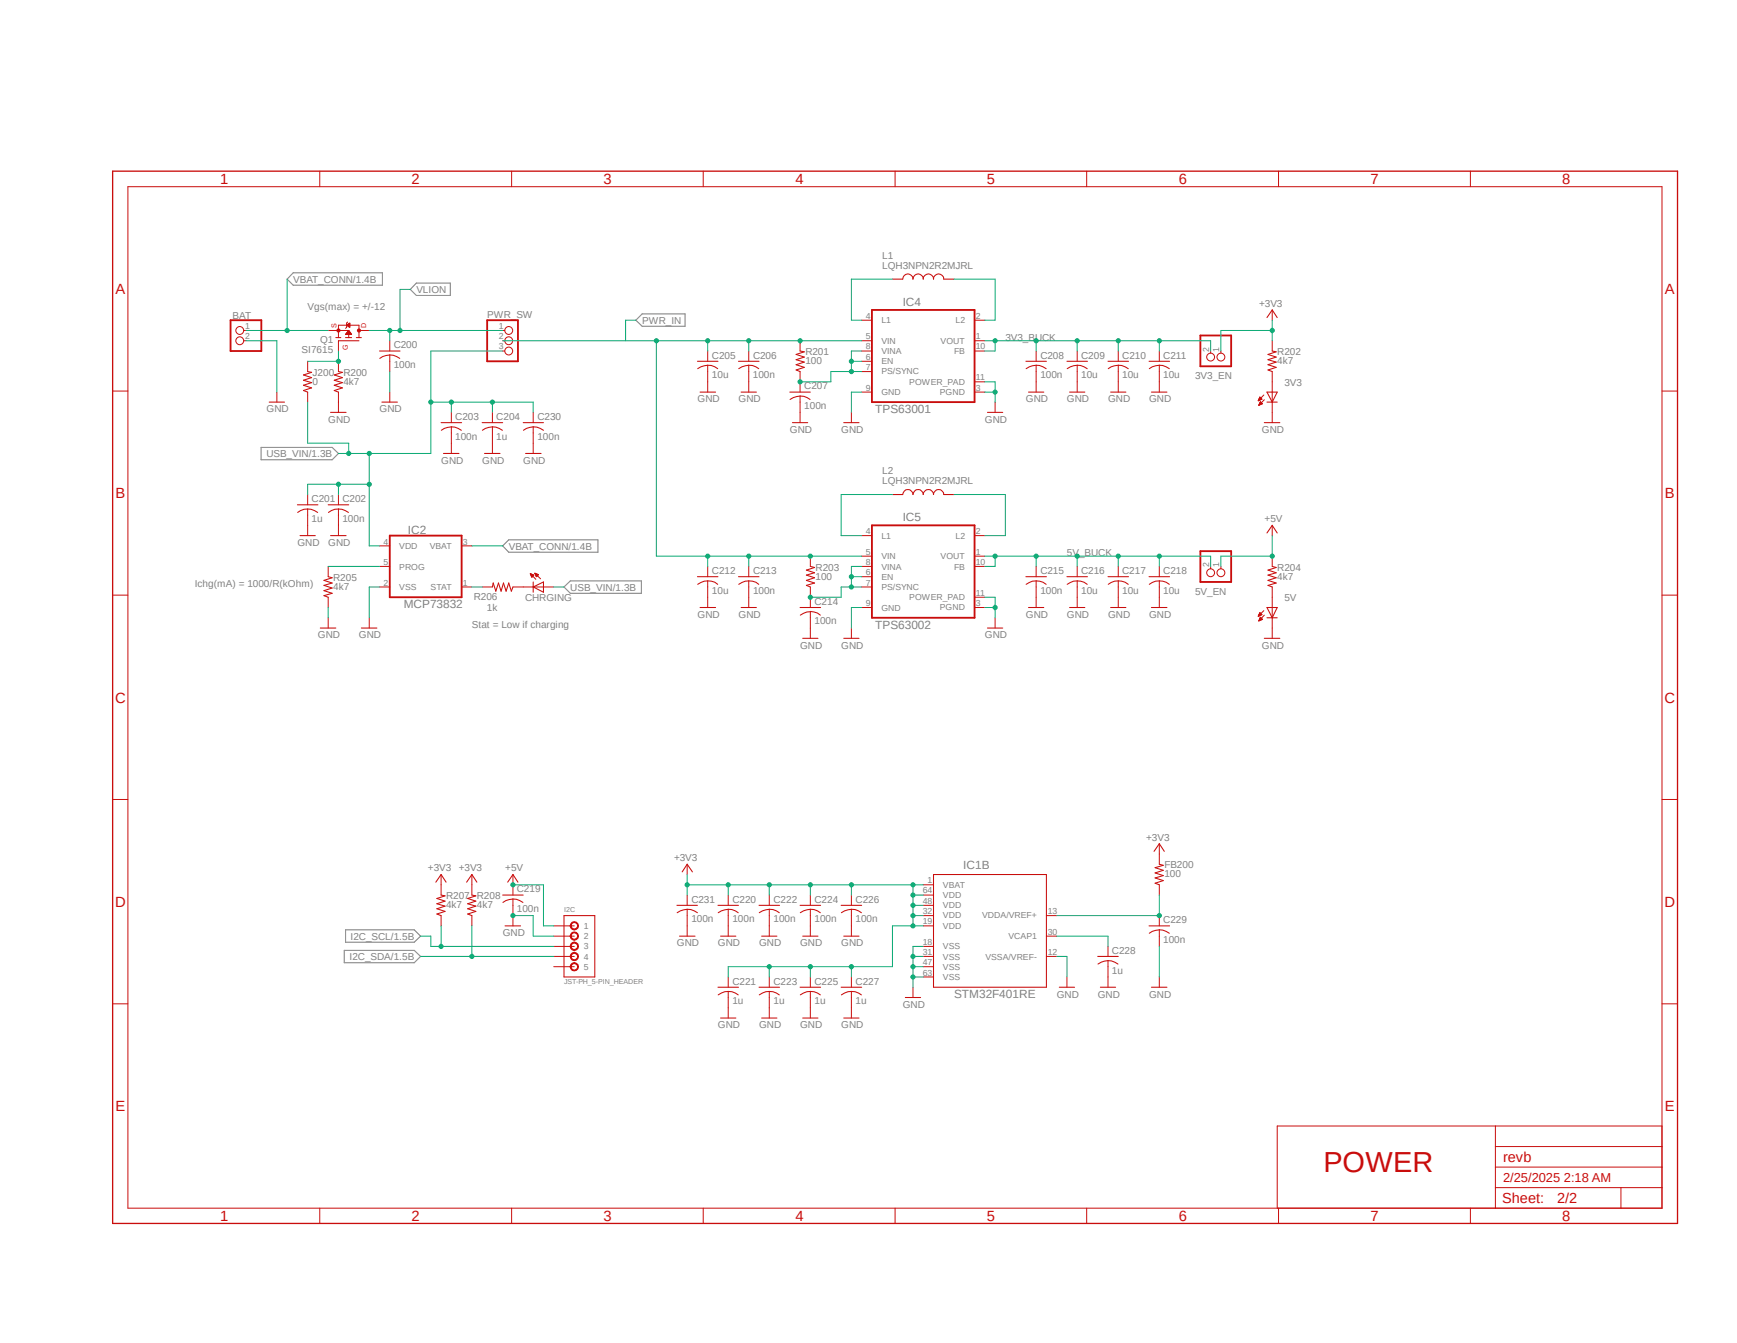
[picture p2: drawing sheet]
<svg xmlns="http://www.w3.org/2000/svg" width="279mm" height="216mm" viewBox="0 0 279 216" stroke-linecap="round" stroke-linejoin="round" font-family="sans-serif">
<path d="M17.8 27.3l252.3 169.8M270.1 27.3l-252.3 169.8" fill="none" stroke="#fff" stroke-width=".16"/>
<path d="M47.2 43.9h14.3v1.9h-14.3l-1-.9zM67 45.5h5.4v2h-5.4l-1-1zM102.3 51.5l1-1h6.9v2h-6.9zM42 71.9h11.4l1 1-1 1h-11.4zM80.9 87.8l.9-1h14.4v2h-14.4zM90.7 94.4l1-1h11.5v2h-11.5zM55.4 152.8h11.2l1 1-1 1h-11.2zM55.6 149.5h11l1 1-1 1h-11z" fill="none" stroke="#808080" stroke-width=".17"/>
<g fill="none" stroke="#c90d0c" stroke-width=".16">
<path d="M20.6 30h246.7v164.2h-246.7zM51.4 27.5v2.5M82.3 27.5v2.5M113.1 27.5v2.5M144 27.5v2.5M174.8 27.5v2.5M205.7 27.5v2.5M236.5 27.5v2.5M39.2 54.8h.4M39.2 53.1h.4M54.4 58.1v1.6M113.8 56.4v1.7"/>
<path d="M113.8 58.7v4.3M120.4 56.4v1.7M120.4 58.7v4.3M128.7 54.8v1.6M128.7 59.7v3.3M138.6 54.8h1.7M138.6 58.1h1.7M138.6 56.4h1.7M138.6 59.7h1.7M138.6 51.5h1.7M156.8 54.8h1.6M156.8 56.4h1.6"/>
<path d="M156.8 51.5h1.6M166.7 56.4v1.7M166.7 58.7v4.3M173.3 56.4v1.7M173.3 58.7v4.3M179.9 56.4v1.7M179.9 58.7v4.3M18.1 62.9h2.5M44.5 63v1.6M49.5 79.5v1.7M54.4 63v3.3M54.4 79.5v1.7"/>
<path d="M128.7 63.7v4.2M136.9 66.3v1.6M138.6 63h1.7M156.8 61.4h1.6M156.8 63h1.6M160.1 64.6v1.7M267.3 62.9h2.5M18.1 95.7h2.5M49.5 81.8v4.3M52.8 91.1v1.6M52.8 96v1.7M52.8 99.3v1.7"/>
<path d="M54.4 81.8v4.3M59.4 99.3v1.7M61 87.8h1.7M61 91.1h1.7M61 94.4h1.7M74.3 87.8h1.6M74.3 94.4h1.6M77.6 94.4h1.6M82.5 94.4h6.6M85.3 92.2l.9 .9M85.3 92.3h.1M85.3 92.2l.6 .3"/>
<path d="M85.3 92.2l.3 .6 .3-.3M85.3 92.4h.3M85.3 92.3h.2M85.4 92.5h.5M85.4 92.4h.4M85.4 92.6h.4M85.4 92.5h.4M85.5 92.7h.2M85.5 92.6h.2M85.5 92.8h.1M85.5 92.7h.1M86 92.2l1 .8"/>
<path d="M86 92.2l.6 .2-.3 .3zM86.1 92.2h.1M86.1 92.3h.3M86.1 92.4h.5M86.2 92.5h.3M86.2 92.6h.2M86.3 92.7h.1M113.8 91.1v1.6M113.8 93.4v4.3M120.4 91.1v1.6M120.4 93.4v4.3M130.3 89.4v1.7"/>
<path d="M130.3 94.4v3.3M130.3 98.3v4.3M138.6 91.1h1.7M138.6 94.4h1.7M138.6 92.7h1.7M138.6 89.4h1.7M138.6 86.1h1.7M138.6 97.7h1.7M156.8 91.1h1.6M156.8 89.4h1.6M156.8 86.1h1.6M156.8 96h1.6"/>
<path d="M156.8 97.7h1.6M160.1 99.3v1.7M166.7 91.1v1.6M166.7 93.4v4.3M173.3 91.1v1.6M173.3 93.4v4.3M179.9 91.1v1.6M179.9 93.4v4.3M267.3 95.7h2.5M136.9 101v1.6M18.1 128.5h2.5M110.5 138.9v1.7"/>
<path d="M186.5 135.6v3.3M267.3 128.5h2.5M71 140.6v3.3M71 147.2v1.6M75.9 140.6v3.3M75.9 147.2v1.6M82.5 140.6v3.3M82.5 144.5v4.3M89.1 152.1h3.3M89.1 153.8h3.3M89.1 155.4h3.3M89.1 148.8h3.3"/>
<path d="M89.1 150.5h3.3M117.1 143.9v1.6M117.1 146.2v4.3M117.1 157.1v1.6M117.1 159.4v4.3M123.7 143.9v1.6M123.7 146.2v4.3M123.7 157.1v1.6M123.7 159.4v4.3M130.3 143.9v1.6M130.3 146.2v4.3M130.3 157.1v1.6"/>
<path d="M130.3 159.4v4.3M136.9 143.9v1.6M136.9 146.2v4.3M136.9 157.1v1.6M136.9 159.4v4.3M146.9 158.7v1.7M148.5 152.1h1.7M148.5 153.8h1.7M148.5 155.4h1.7M148.5 157.1h1.7M148.5 142.2h1.7M148.5 148.8h1.7"/>
<path d="M148.5 147.2h1.7M148.5 145.5h1.7M148.5 143.9h1.7M168.3 153.8h1.7M168.3 147.2h1.7M168.3 150.5h1.7M171.6 157.1v1.6M178.2 152.1v1.7M178.2 154.4v4.3M186.5 142.2v1.7M186.5 147.2v1.6M186.5 149.5v2.6"/>
<path d="M186.5 157.1v1.6M18.1 161.4h2.5M267.3 161.4h2.5M51.4 194.2v2.5M82.3 194.2v2.5M113.1 194.2v2.5M144 194.2v2.5M174.8 194.2v2.5M205.7 194.2v2.5M236.5 194.2v2.5M240.5 190.9h26.8M240.5 181v13.2"/>
<path d="M240.5 187.6h26.8M240.5 184.3h26.8M260.7 190.9v3.3M267.3 181h-61.9v13.2"/>
<circle cx="38.6" cy="54.8" r=".63"/>
<circle cx="38.6" cy="53.1" r=".63"/>
</g>
<g fill="none" stroke="#c90d0c" stroke-width=".17">
<path d="M54.4 59.7l.7 .2-1.3 .4 1.3 .4-1.3 .4 1.3 .4-1.3 .4 1.3 .5-1.3 .4 .6 .2M112.2 58.1h3.3M112.2 59.3a2.63 2.63 0 0 1 3.2 0M118.8 58.1h3.3M118.8 59.3a2.63 2.63 0 0 1 3.2 0M128.7 56.4l.7 .2-1.3 .4 1.3 .4-1.3 .4 1.3 .4-1.3 .4 1.3 .5-1.3 .4 .6 .2M143.6 44.9h1.6a.83 .83 0 0 1 .8-.9 .83 .83 0 0 1 .9 .9 .83 .83 0 0 1 .8-.9 .83 .83 0 0 1 .8 .9 .83 .83 0 0 1 .8-.9 .83 .83 0 0 1 .9 .9 .83 .83 0 0 1 .8-.9 .83 .83 0 0 1 .8 .9h1.7M165 58.1h3.3M165.1 59.3a2.63 2.63 0 0 1 3.2 0M171.6 58.1h3.3M171.7 59.3a2.63 2.63 0 0 1 3.2 0M178.2 58.1h3.3"/>
<path d="M178.3 59.3a2.63 2.63 0 0 1 3.2 0M43.3 64.6h2.5M53.2 66.3h2.5M112.6 63h2.5M119.2 63h2.5M127 63h3.3M127.1 64.2a2.63 2.63 0 0 1 3.2 0M127.5 67.9h2.4M135.7 67.9h2.5M143.6 79.5h1.6a.83 .83 0 0 1 .8-.8 .83 .83 0 0 1 .9 .8 .83 .83 0 0 1 .8-.8 .83 .83 0 0 1 .8 .8 .83 .83 0 0 1 .8-.8 .83 .83 0 0 1 .9 .8 .83 .83 0 0 1 .8-.8 .83 .83 0 0 1 .8 .8h1.7M158.8 66.3h2.5M165.4 63h2.5"/>
<path d="M172 63h2.5M178.6 63h2.5M47.8 81.2h3.3M47.9 82.4a2.63 2.63 0 0 1 3.2 0M48.3 86.1h2.4M52.8 81.2h3.3M52.8 92.7l.6 .2-1.3 .4 1.3 .4-1.3 .4 1.3 .4-1.3 .5 1.3 .4-1.3 .4 .7 .2M52.8 82.4a2.63 2.63 0 0 1 3.2 0M53.2 86.1h2.5M79.2 94.4l.1-.7 .5 1.3 .4-1.3 .4 1.3 .4-1.3 .4 1.3 .4-1.3 .5 1.3 .2-.6M85.8 94.4l1.6-.8v1.6zM85.8 93.6v1.6"/>
<path d="M112.2 92.7h3.3M112.2 93.9a2.63 2.63 0 0 1 3.2 0M112.6 97.7h2.5M118.8 92.7h3.3M118.8 93.9a2.63 2.63 0 0 1 3.2 0M119.2 97.7h2.5M128.7 97.7h3.3M130.3 98.3l1.2 .3 .5 .3M130.3 98.3l-.5 .1-1.1 .5M130.3 91.1l.7 .1-1.3 .5 1.3 .4-1.3 .4 1.3 .4-1.3 .4 1.3 .4-1.3 .4 .6 .3M165 92.7h3.3M165.1 93.9a2.63 2.63 0 0 1 3.2 0"/>
<path d="M165.4 97.7h2.5M171.6 92.7h3.3M171.7 93.9a2.63 2.63 0 0 1 3.2 0M172 97.7h2.5M178.2 92.7h3.3M178.3 93.9a2.63 2.63 0 0 1 3.2 0M178.6 97.7h2.5M51.5 101h2.5M58.1 101h2.5M129.1 102.6h2.5M135.7 102.6h2.5M158.8 101h2.5"/>
<path d="M185.6 136.9l.9-1.3 .8 1.3M186.5 138.9l.6 .2-1.3 .4 1.3 .4-1.3 .4 1.3 .5-1.3 .3 1.3 .5-1.3 .4 .7 .2M70.1 141.8l.9-1.2 .8 1.2M71 143.9l.6 .1-1.3 .4 1.3 .5-1.3 .4 1.3 .4-1.3 .4 1.3 .4-1.3 .4 .7 .3M75.1 141.8l.8-1.2 .8 1.2M75.9 143.9l.6 .1-1.3 .4 1.3 .5-1.3 .4 1.3 .4-1.3 .4 1.3 .4-1.3 .4 .7 .3M80.9 143.9h3.3M80.9 145.1a2.63 2.63 0 0 1 3.2 0M81.2 148.8h2.5M81.7 141.8l.8-1.2 .8 1.2M90.7 147.2h5v9.9h-5zM109.7 140.2l.8-1.3 .9 1.3"/>
<path d="M115.5 158.7h3.3M115.5 145.5h3.3M115.5 146.7a2.63 2.63 0 0 1 3.2 0M115.5 159.9a2.63 2.63 0 0 1 3.2 0M115.9 150.5h2.5M122.1 158.7h3.3M122.1 145.5h3.3M122.1 146.7a2.63 2.63 0 0 1 3.2 0M122.1 159.9a2.63 2.63 0 0 1 3.2 0M122.5 150.5h2.5M128.7 158.7h3.3M128.7 145.5h3.3"/>
<path d="M128.7 146.7a2.63 2.63 0 0 1 3.3 0M128.7 159.9a2.63 2.63 0 0 1 3.3 0M129.1 150.5h2.5M135.3 158.7h3.3M135.3 145.5h3.3M135.3 146.7a2.63 2.63 0 0 1 3.3 0M135.3 159.9a2.63 2.63 0 0 1 3.3 0M135.7 150.5h2.5M150.2 140.6h18.1v18.1h-18.1zM170.4 158.7h2.4M176.6 153.8h3.3M176.6 155a2.63 2.63 0 0 1 3.2 0"/>
<path d="M177 158.7h2.5M184.8 148.8h3.3M184.9 150a2.63 2.63 0 0 1 3.2 0M185.2 158.7h2.5M115.9 163.7h2.5M122.5 163.7h2.5M129.1 163.7h2.5M135.7 163.7h2.5M145.6 160.4h2.5"/>
</g>
<path d="M37.1 51.5h4.9v4.9h-4.9zM140.3 49.8h16.5v14.8h-16.5zM62.7 86.1h11.6v9.9h-11.6zM140.3 84.5h16.5v14.8h-16.5z" fill="none" stroke="#c90d0c" stroke-width=".3"/>
<path d="M18.1 27.5h251.7v169.2h-251.7z" fill="none" stroke="#c90d0c" stroke-width=".21"/>
<path d="M92 148.3a.68 .68 0 0 1 1 .3 .68 .68 0 0 1-.5 .9 .68 .68 0 0 1-.8-.7h.2v-.3a.53 .53 0 0 1 .9 0 .53 .53 0 0 1-.2 .8 .53 .53 0 0 1-.7-.5h-.2z" fill-rule="evenodd" fill="#c90d0c"/>
<path d="M92 148.3a.68 .68 0 0 1 1 .3 .68 .68 0 0 1-.5 .9 .68 .68 0 0 1-.8-.7h.2v-.3a.53 .53 0 0 1 .9 0 .53 .53 0 0 1-.2 .8 .53 .53 0 0 1-.7-.5h-.2z" fill="none" stroke="#c90d0c" stroke-width=".16"/>
<path d="M92 149.9a.68 .68 0 0 1 1 .4 .68 .68 0 0 1-.5 .9 .68 .68 0 0 1-.8-.7h.2v-.3a.53 .53 0 0 1 .9 0 .53 .53 0 0 1-.2 .8 .53 .53 0 0 1-.7-.5h-.2z" fill-rule="evenodd" fill="#c90d0c"/>
<path d="M92 149.9a.68 .68 0 0 1 1 .4 .68 .68 0 0 1-.5 .9 .68 .68 0 0 1-.8-.7h.2v-.3a.53 .53 0 0 1 .9 0 .53 .53 0 0 1-.2 .8 .53 .53 0 0 1-.7-.5h-.2z" fill="none" stroke="#c90d0c" stroke-width=".16"/>
<path d="M91.8 151.8a.68 .68 0 0 1 1.1 0 .68 .68 0 0 1-.3 1 .68 .68 0 0 1-.9-.7h.2v-.3a.53 .53 0 0 1 .9 0 .53 .53 0 0 1-.2 .8 .53 .53 0 0 1-.7-.5h-.2z" fill-rule="evenodd" fill="#c90d0c"/>
<path d="M91.8 151.8a.68 .68 0 0 1 1.1 0 .68 .68 0 0 1-.3 1 .68 .68 0 0 1-.9-.7h.2v-.3a.53 .53 0 0 1 .9 0 .53 .53 0 0 1-.2 .8 .53 .53 0 0 1-.7-.5h-.2z" fill="none" stroke="#c90d0c" stroke-width=".16"/>
<path d="M91.8 153.4a.68 .68 0 0 1 1.1 0 .68 .68 0 0 1-.4 1.1 .68 .68 0 0 1-.8-.7h.2a.52 .52 0 0 1 .7-.5 .52 .52 0 0 1 .2 .8 .52 .52 0 0 1-.9 0v-.3h-.2z" fill-rule="evenodd" fill="#c90d0c"/>
<path d="M91.8 153.4a.68 .68 0 0 1 1.1 0 .68 .68 0 0 1-.4 1.1 .68 .68 0 0 1-.8-.7h.2a.52 .52 0 0 1 .7-.5 .52 .52 0 0 1 .2 .8 .52 .52 0 0 1-.9 0v-.3h-.2z" fill="none" stroke="#c90d0c" stroke-width=".16"/>
<path d="M91.8 155.1a.68 .68 0 0 1 1.1 0 .68 .68 0 0 1-.4 1 .68 .68 0 0 1-.8-.7h.2a.52 .52 0 0 1 .7-.5 .52 .52 0 0 1 .2 .8 .52 .52 0 0 1-.9 0v-.3h-.2z" fill-rule="evenodd" fill="#c90d0c"/>
<g fill="none" stroke="#c90d0c" stroke-width=".16">
<path d="M54.4 53.1h1.7v1.2M54.4 54.3v-2h3.3v2M55.9 51.8l-.1 .1v.7l-.2 .2M204.6 49.8v1.7M202.4 64.4h.1M202.4 64.3h.2M202.5 64.3h.3M202.5 64.2h.4M202.5 65.2h.1M202.5 64.1h.4M202.5 65.1h.1M202.5 65h.2"/>
<path d="M202.6 64.1h.3M202.6 64h.2M202.6 65h.3M202.6 64.9h.4M202.6 63.9h.1M202.6 63.8l.4 .4-.6 .2zM202.6 64.8h.3M202.6 64.7h.3M202.7 64.7h.1M202.7 64.6l-.2 .6M202.7 64.6l.4 .3-.6 .3M202.7 64.6h.1"/>
<path d="M203.3 63.5l-.9 .9M203.4 64.3l-.9 .9M204.6 61.4v6.5M202.4 99.1h.1M202.4 99h.2M202.5 98.9h.3M202.5 98.8h.4M202.5 99.8h.1M202.5 99.7h.1M202.5 99.7h.2M202.6 98.7h.3M202.6 98.7h.2"/>
<path d="M202.6 99.7h.3M202.6 99.6h.4M202.6 98.6h.2M202.6 99.5h.4M202.6 98.5l-.2 .6M202.6 98.5l.4 .3-.6 .3M202.6 98.5v.1M202.6 99.4h.3M202.7 99.4h.1M202.7 99.2l.4 .4-.6 .2zM202.7 99.3h.1M203.3 98.2l-.9 .9"/>
<path d="M203.4 98.9l-.9 .9M204.6 84.5v1.6M204.6 96v6.6M91.8 155.1a.68 .68 0 0 1 1.1 0 .68 .68 0 0 1-.4 1 .68 .68 0 0 1-.8-.7h.2a.52 .52 0 0 1 .7-.5 .52 .52 0 0 1 .2 .8 .52 .52 0 0 1-.9 0v-.3h-.2z"/>
</g>
<path d="M54 54.3h.8M54.4 54.8h3.3M55.6 54.3h1M57.3 54.3h.8M203.8 51.1l.8-1.3 .8 1.3M203.4 67.9h2.5M203.8 63h1.6l-.8 1.6zM203.8 64.6h1.6M203.8 85.7l.8-1.2 .8 1.2M203.8 97.7h1.6l-.8 1.6zM203.8 99.3h1.6M203.4 102.6h2.5" fill="none" stroke="#c90d0c" stroke-width=".17"/>
<circle cx="54.4" cy="53.1" r=".25" fill="#c90d0c"/>
<circle cx="54.4" cy="53.1" r=".25" fill="none" stroke="#c90d0c" stroke-width=".16"/>
<circle cx="57.7" cy="53.1" r=".25" fill="#c90d0c"/>
<g fill="none" stroke="#c90d0c" stroke-width=".16">
<path d="M49.5 58.1v1.6M52.8 53.1h1.6M54.4 54.8v1.6M55.6 53.7h.9M55.7 53.6h.8M55.7 53.6h.7M55.8 52.3l.5-.4v.7zM55.8 53.6h.6M55.8 52.3h.5M55.8 53.5h.6M55.8 52.2h.5M55.8 53.5h.5"/>
<path d="M55.8 53.4h.5M55.9 52.4h.4M55.9 53.3h.4M55.9 52.2h.4M55.9 53.3h.3M56 52.4h.3M56 53.3h.2M56 52.5h.3M56 52.1h.3M56 53.2h.1M56.1 52.5h.2M56.1 52.1h.2"/>
<path d="M56.1 53.1l.5 .7h-1zM56.1 52h.2M56.2 52.6h.1M56.2 52h.1M57.7 53.1h1.7M62.7 54.8v1.6M62.7 57.1v2.6M80.9 53.1h.3M80.9 54.8h.3M80.9 56.4h.3M186.5 56.4v1.7M186.5 58.7v4.3"/>
<path d="M194.7 56.4v.4M196.4 56.4v.4M204.6 54.8v1.6M204.6 59.7v1.7M49.5 63v1.6M62.7 63v1.6M72.6 66.3v1.6M72.6 68.6v4.3M79.2 66.3v1.6M79.2 68.6v4.3M85.8 66.3v1.6M85.8 68.6v4.3"/>
<path d="M186.5 91.1v1.6M186.5 93.4v4.3M194.7 91.1v.3M196.4 91.1v.3M204.6 89.4v1.7M204.6 94.4v1.6M110.5 143.9v1.6M110.5 146.2v4.3"/>
<circle cx="57.7" cy="53.1" r=".25"/>
<circle cx="81.8" cy="54.8" r=".63"/>
<circle cx="81.8" cy="53.1" r=".63"/>
<circle cx="81.8" cy="56.4" r=".63"/>
<circle cx="194.7" cy="57.4" r=".63"/>
<circle cx="196.4" cy="57.4" r=".63"/>
<circle cx="194.7" cy="92.1" r=".63"/>
<circle cx="196.4" cy="92.1" r=".63"/>
</g>
<path d="M78.4 51.5h4.9v6.6h-4.9zM193.1 53.9h4.9v5h-4.9zM193.1 88.6h4.9v5h-4.9z" fill="none" stroke="#c90d0c" stroke-width=".3"/>
<g fill="none" stroke="#c90d0c" stroke-width=".17">
<path d="M49.5 59.7l.6 .2-1.3 .4 1.3 .4-1.3 .4 1.3 .4-1.3 .4 1.3 .5-1.3 .4 .7 .2M61 56.4h3.3M61.1 57.6a2.63 2.63 0 0 1 3.2 0M184.8 58.1h3.3M184.9 59.3a2.63 2.63 0 0 1 3.2 0M204.6 56.4l.7 .2-1.3 .4 1.3 .4-1.3 .4 1.3 .4-1.3 .4 1.3 .5-1.3 .4 .6 .2M61.4 64.6h2.5M71 67.9h3.3M71 69.2a2.63 2.63 0 0 1 3.2 0M71.3 72.9h2.5M77.6 67.9h3.3M77.6 69.2a2.63 2.63 0 0 1 3.2 0"/>
<path d="M77.9 72.9h2.5M84.2 67.9h3.2M84.2 69.2a2.62 2.62 0 0 1 3.2 0M84.5 72.9h2.5M185.2 63h2.5M184.8 92.7h3.3M184.9 93.9a2.63 2.63 0 0 1 3.2 0M185.2 97.7h2.5M204.6 91.1l.7 .1-1.3 .5 1.3 .4-1.3 .4 1.3 .4-1.3 .4 1.3 .4-1.3 .4 .6 .3M108.9 145.5h3.3M108.9 146.7a2.69 2.69 0 0 1 3.3 0M109.3 150.5h2.5"/>
</g>
<path d="M146.9 153.8h1.6M148.5 152.1h-1.6v6.6" fill="none" stroke="#0dab76" stroke-width=".16"/>
<circle cx="146.9" cy="153.8" r=".33" fill="#0dab76"/>
<g fill="none" stroke="#0dab76" stroke-width=".16">
<path d="M146.9 155.4h1.6"/>
<circle cx="146.9" cy="153.8" r=".33"/>
</g>
<circle cx="146.9" cy="155.4" r=".33" fill="#0dab76"/>
<g fill="none" stroke="#0dab76" stroke-width=".16">
<path d="M146.9 157.1h1.6"/>
<circle cx="146.9" cy="155.4" r=".33"/>
</g>
<circle cx="146.9" cy="157.1" r=".33" fill="#0dab76"/>
<g fill="none" stroke="#0dab76" stroke-width=".16">
<path d="M158.4 61.4h1.7v3.2M158.4 63h1.7M52.8 97.7v1.6M61 94.4h-1.6v4.9"/>
<circle cx="146.9" cy="157.1" r=".33"/>
</g>
<circle cx="160.1" cy="63" r=".33" fill="#0dab76"/>
<g fill="none" stroke="#0dab76" stroke-width=".16">
<path d="M138.6 63h-1.7v3.3M158.4 96h1.7v3.3M158.4 97.7h1.7M170 153.8h1.6v3.3M186.5 152.1v5"/>
<circle cx="160.1" cy="63" r=".33"/>
</g>
<circle cx="160.1" cy="97.7" r=".33" fill="#0dab76"/>
<g fill="none" stroke="#0dab76" stroke-width=".16">
<path d="M138.6 97.7h-1.7v3.3M82.5 147.2h3.3"/>
<circle cx="160.1" cy="97.7" r=".33"/>
</g>
<circle cx="82.5" cy="147.2" r=".33" fill="#0dab76"/>
<g fill="none" stroke="#0dab76" stroke-width=".16">
<path d="M39.6 54.8h4.9v8.2M46.2 44.9v8.2h6.6M62.7 59.7v3.3M85.8 147.2v3.3h3.3"/>
<circle cx="82.5" cy="147.2" r=".33"/>
</g>
<circle cx="46.2" cy="53.1" r=".33" fill="#0dab76"/>
<g fill="none" stroke="#0dab76" stroke-width=".16">
<path d="M39.6 53.1h6.6M66 46.5h-1.7v6.6h-4.9M75.9 87.8h5"/>
<circle cx="46.2" cy="53.1" r=".33"/>
</g>
<circle cx="64.4" cy="53.1" r=".33" fill="#0dab76"/>
<g fill="none" stroke="#0dab76" stroke-width=".16">
<path d="M62.7 53.1v1.7M64.3 53.1h16.6"/>
<circle cx="64.4" cy="53.1" r=".33"/>
</g>
<circle cx="62.7" cy="53.1" r=".33" fill="#0dab76"/>
<g fill="none" stroke="#0dab76" stroke-width=".16">
<path d="M54.4 72.9h5v14.9h1.6M59.4 77.9h-5v1.6"/>
<circle cx="62.7" cy="53.1" r=".33"/>
</g>
<circle cx="59.4" cy="77.9" r=".33" fill="#0dab76"/>
<g fill="none" stroke="#0dab76" stroke-width=".16">
<path d="M54.4 77.9h-4.9v1.6"/>
<circle cx="59.4" cy="77.9" r=".33"/>
</g>
<circle cx="54.4" cy="77.9" r=".33" fill="#0dab76"/>
<g fill="none" stroke="#0dab76" stroke-width=".16">
<path d="M69.3 64.6v8.3h-9.9"/>
<circle cx="54.4" cy="77.9" r=".33"/>
</g>
<circle cx="59.4" cy="72.9" r=".33" fill="#0dab76"/>
<g fill="none" stroke="#0dab76" stroke-width=".16">
<path d="M80.9 56.4h-11.6v8.2h9.9v1.7"/>
<circle cx="59.4" cy="72.9" r=".33"/>
</g>
<circle cx="69.3" cy="64.6" r=".33" fill="#0dab76"/>
<g fill="none" stroke="#0dab76" stroke-width=".16">
<path d="M72.6 64.6v1.7"/>
<circle cx="69.3" cy="64.6" r=".33"/>
</g>
<circle cx="72.6" cy="64.6" r=".33" fill="#0dab76"/>
<g fill="none" stroke="#0dab76" stroke-width=".16">
<path d="M79.2 64.6h6.6v1.7"/>
<circle cx="72.6" cy="64.6" r=".33"/>
</g>
<circle cx="79.2" cy="64.6" r=".33" fill="#0dab76"/>
<g fill="none" stroke="#0dab76" stroke-width=".16">
<path d="M49.5 64.6v6.6h6.6v1.7"/>
<circle cx="79.2" cy="64.6" r=".33"/>
</g>
<circle cx="56.1" cy="72.9" r=".33" fill="#0dab76"/>
<g fill="none" stroke="#0dab76" stroke-width=".16">
<path d="M80.9 54.8h57.7M113.8 54.8v1.6M52.8 91.1h8.2M75.9 94.4h1.7M89.1 94.4h1.6"/>
<circle cx="56.1" cy="72.9" r=".33"/>
</g>
<circle cx="113.8" cy="54.8" r=".33" fill="#0dab76"/>
<g fill="none" stroke="#0dab76" stroke-width=".16">
<path d="M120.4 54.8v1.6"/>
<circle cx="113.8" cy="54.8" r=".33"/>
</g>
<circle cx="120.4" cy="54.8" r=".33" fill="#0dab76"/>
<circle cx="120.4" cy="54.8" r=".33" fill="none" stroke="#0dab76" stroke-width=".16"/>
<circle cx="128.7" cy="54.8" r=".33" fill="#0dab76"/>
<g fill="none" stroke="#0dab76" stroke-width=".16">
<path d="M105.6 54.8v34.6h33"/>
<circle cx="128.7" cy="54.8" r=".33"/>
</g>
<circle cx="105.6" cy="54.8" r=".33" fill="#0dab76"/>
<circle cx="105.6" cy="54.8" r=".33" fill="none" stroke="#0dab76" stroke-width=".16"/>
<circle cx="130.3" cy="89.4" r=".33" fill="#0dab76"/>
<g fill="none" stroke="#0dab76" stroke-width=".16">
<path d="M113.8 89.4v1.7"/>
<circle cx="130.3" cy="89.4" r=".33"/>
</g>
<circle cx="113.8" cy="89.4" r=".33" fill="#0dab76"/>
<g fill="none" stroke="#0dab76" stroke-width=".16">
<path d="M120.4 89.4v1.7"/>
<circle cx="113.8" cy="89.4" r=".33"/>
</g>
<circle cx="120.4" cy="89.4" r=".33" fill="#0dab76"/>
<g fill="none" stroke="#0dab76" stroke-width=".16">
<path d="M102.3 51.5h-1.7v3.3M136.9 58.1h1.7M138.6 56.4h-1.7v3.3h1.7"/>
<circle cx="120.4" cy="89.4" r=".33"/>
</g>
<circle cx="137" cy="58.1" r=".33" fill="#0dab76"/>
<g fill="none" stroke="#0dab76" stroke-width=".16">
<path d="M133.6 59.7h3.3"/>
<circle cx="137" cy="58.1" r=".33"/>
</g>
<circle cx="137" cy="59.7" r=".33" fill="#0dab76"/>
<g fill="none" stroke="#0dab76" stroke-width=".16">
<path d="M133.6 59.7v1.7h-4.9"/>
<circle cx="137" cy="59.7" r=".33"/>
</g>
<circle cx="128.7" cy="61.4" r=".33" fill="#0dab76"/>
<g fill="none" stroke="#0dab76" stroke-width=".16">
<path d="M146.9 143.9h1.6M148.5 142.2h-1.6v6.6h1.6"/>
<circle cx="128.7" cy="61.4" r=".33"/>
</g>
<circle cx="146.9" cy="143.9" r=".33" fill="#0dab76"/>
<g fill="none" stroke="#0dab76" stroke-width=".16">
<path d="M146.9 145.5h1.6"/>
<circle cx="146.9" cy="143.9" r=".33"/>
</g>
<circle cx="146.9" cy="145.5" r=".33" fill="#0dab76"/>
<g fill="none" stroke="#0dab76" stroke-width=".16">
<path d="M146.9 147.2h1.6"/>
<circle cx="146.9" cy="145.5" r=".33"/>
</g>
<circle cx="146.9" cy="147.2" r=".33" fill="#0dab76"/>
<g fill="none" stroke="#0dab76" stroke-width=".16">
<path d="M117.1 142.2h29.8"/>
<circle cx="146.9" cy="147.2" r=".33"/>
</g>
<circle cx="146.9" cy="142.2" r=".33" fill="#0dab76"/>
<g fill="none" stroke="#0dab76" stroke-width=".16">
<path d="M110.5 142.2h6.6M123.7 142.2v1.7"/>
<circle cx="146.9" cy="142.2" r=".33"/>
</g>
<circle cx="123.7" cy="142.2" r=".33" fill="#0dab76"/>
<g fill="none" stroke="#0dab76" stroke-width=".16">
<path d="M130.3 142.2v1.7"/>
<circle cx="123.7" cy="142.2" r=".33"/>
</g>
<circle cx="130.3" cy="142.2" r=".33" fill="#0dab76"/>
<g fill="none" stroke="#0dab76" stroke-width=".16">
<path d="M136.9 142.2v1.7"/>
<circle cx="130.3" cy="142.2" r=".33"/>
</g>
<circle cx="137" cy="142.2" r=".33" fill="#0dab76"/>
<g fill="none" stroke="#0dab76" stroke-width=".16">
<path d="M146.9 148.8h-3.3v6.6h-26.5v1.7"/>
<circle cx="137" cy="142.2" r=".33"/>
</g>
<circle cx="146.9" cy="148.8" r=".33" fill="#0dab76"/>
<g fill="none" stroke="#0dab76" stroke-width=".16">
<path d="M136.9 155.4v1.7"/>
<circle cx="146.9" cy="148.8" r=".33"/>
</g>
<circle cx="137" cy="155.4" r=".33" fill="#0dab76"/>
<g fill="none" stroke="#0dab76" stroke-width=".16">
<path d="M130.3 155.4v1.7"/>
<circle cx="137" cy="155.4" r=".33"/>
</g>
<circle cx="130.3" cy="155.4" r=".33" fill="#0dab76"/>
<g fill="none" stroke="#0dab76" stroke-width=".16">
<path d="M123.7 155.4v1.7"/>
<circle cx="130.3" cy="155.4" r=".33"/>
</g>
<circle cx="123.7" cy="155.4" r=".33" fill="#0dab76"/>
<g fill="none" stroke="#0dab76" stroke-width=".16">
<path d="M110.5 140.6v3.3"/>
<circle cx="123.7" cy="155.4" r=".33"/>
</g>
<circle cx="110.5" cy="142.2" r=".33" fill="#0dab76"/>
<g fill="none" stroke="#0dab76" stroke-width=".16">
<path d="M117.1 142.2v1.7"/>
<circle cx="110.5" cy="142.2" r=".33"/>
</g>
<circle cx="117.1" cy="142.2" r=".33" fill="#0dab76"/>
<g fill="none" stroke="#0dab76" stroke-width=".16">
<path d="M204.6 51.5v3.3M204.6 53.1h-8.2v3.3"/>
<circle cx="117.1" cy="142.2" r=".33"/>
</g>
<circle cx="204.6" cy="53.1" r=".33" fill="#0dab76"/>
<g fill="none" stroke="#0dab76" stroke-width=".16">
<path d="M143.6 44.9h-6.7v6.6h1.7M153.5 44.9h6.6v6.6h-1.7M186.5 143.9v3.3h-16.5"/>
<circle cx="204.6" cy="53.1" r=".33"/>
</g>
<circle cx="186.5" cy="147.2" r=".33" fill="#0dab76"/>
<g fill="none" stroke="#0dab76" stroke-width=".16">
<path d="M143.6 79.5h-8.3v6.6h3.3M153.5 79.5h8.2v6.6h-3.3M135.3 94.4v1.6h-5M170 150.5h8.2v1.6"/>
<circle cx="186.5" cy="147.2" r=".33"/>
</g>
<circle cx="130.3" cy="96" r=".33" fill="#0dab76"/>
<g fill="none" stroke="#0dab76" stroke-width=".16">
<path d="M136.9 92.7h1.7M138.6 91.1h-1.7v3.3h1.7"/>
<circle cx="130.3" cy="96" r=".33"/>
</g>
<circle cx="137" cy="92.7" r=".33" fill="#0dab76"/>
<g fill="none" stroke="#0dab76" stroke-width=".16">
<path d="M135.3 94.4h1.6"/>
<circle cx="137" cy="92.7" r=".33"/>
</g>
<circle cx="137" cy="94.4" r=".33" fill="#0dab76"/>
<g fill="none" stroke="#0dab76" stroke-width=".16">
<path d="M82.5 142.2h4.9v6.6h1.7"/>
<circle cx="137" cy="94.4" r=".33"/>
</g>
<circle cx="82.5" cy="142.2" r=".33" fill="#0dab76"/>
<g fill="none" stroke="#0dab76" stroke-width=".16">
<path d="M204.6 86.1v3.3h-8.2v1.7"/>
<circle cx="82.5" cy="142.2" r=".33"/>
</g>
<circle cx="204.6" cy="89.4" r=".33" fill="#0dab76"/>
<g fill="none" stroke="#0dab76" stroke-width=".16">
<path d="M67.6 150.5h1.7v1.6h19.8M71 148.8v3.3"/>
<circle cx="204.6" cy="89.4" r=".33"/>
</g>
<circle cx="71" cy="152.1" r=".33" fill="#0dab76"/>
<g fill="none" stroke="#0dab76" stroke-width=".16">
<path d="M67.6 153.8h21.5M75.9 148.8v5"/>
<circle cx="71" cy="152.1" r=".33"/>
</g>
<circle cx="75.9" cy="153.8" r=".33" fill="#0dab76"/>
<g fill="none" stroke="#0dab76" stroke-width=".16">
<path d="M54.4 56.4v1.7h-4.9"/>
<circle cx="75.9" cy="153.8" r=".33"/>
</g>
<circle cx="54.4" cy="58.1" r=".33" fill="#0dab76"/>
<g fill="none" stroke="#0dab76" stroke-width=".16">
<path d="M158.4 54.8h8.3M160.1 54.8v1.6h-1.7"/>
<circle cx="54.4" cy="58.1" r=".33"/>
</g>
<circle cx="160.1" cy="54.8" r=".33" fill="#0dab76"/>
<g fill="none" stroke="#0dab76" stroke-width=".16">
<path d="M166.7 54.8h13.2v1.6M173.3 54.8v1.6"/>
<circle cx="160.1" cy="54.8" r=".33"/>
</g>
<circle cx="173.3" cy="54.8" r=".33" fill="#0dab76"/>
<g fill="none" stroke="#0dab76" stroke-width=".16">
<path d="M166.7 54.8v1.6"/>
<circle cx="173.3" cy="54.8" r=".33"/>
</g>
<circle cx="166.7" cy="54.8" r=".33" fill="#0dab76"/>
<g fill="none" stroke="#0dab76" stroke-width=".16">
<path d="M179.9 54.8h6.6v1.6"/>
<circle cx="166.7" cy="54.8" r=".33"/>
</g>
<circle cx="179.9" cy="54.8" r=".33" fill="#0dab76"/>
<g fill="none" stroke="#0dab76" stroke-width=".16">
<path d="M186.5 54.8h8.2v1.6"/>
<circle cx="179.9" cy="54.8" r=".33"/>
</g>
<circle cx="186.5" cy="54.8" r=".33" fill="#0dab76"/>
<g fill="none" stroke="#0dab76" stroke-width=".16">
<path d="M158.4 89.4h21.5v1.7M160.1 89.4v1.7h-1.7"/>
<circle cx="186.5" cy="54.8" r=".33"/>
</g>
<circle cx="160.1" cy="89.4" r=".33" fill="#0dab76"/>
<g fill="none" stroke="#0dab76" stroke-width=".16">
<path d="M173.3 89.4v1.7"/>
<circle cx="160.1" cy="89.4" r=".33"/>
</g>
<circle cx="173.3" cy="89.4" r=".33" fill="#0dab76"/>
<g fill="none" stroke="#0dab76" stroke-width=".16">
<path d="M166.7 89.4v1.7"/>
<circle cx="173.3" cy="89.4" r=".33"/>
</g>
<circle cx="166.7" cy="89.4" r=".33" fill="#0dab76"/>
<g fill="none" stroke="#0dab76" stroke-width=".16">
<path d="M179.9 89.4h6.6v1.7"/>
<circle cx="166.7" cy="89.4" r=".33"/>
</g>
<circle cx="179.9" cy="89.4" r=".33" fill="#0dab76"/>
<g fill="none" stroke="#0dab76" stroke-width=".16">
<path d="M186.5 89.4h8.2v1.7"/>
<circle cx="179.9" cy="89.4" r=".33"/>
</g>
<circle cx="186.5" cy="89.4" r=".33" fill="#0dab76"/>
<circle cx="186.5" cy="89.4" r=".33" fill="none" stroke="#0dab76" stroke-width=".16"/>
<text font-size="4.7" fill="#c90d0c" x="212.9" y="188.4">POWER</text>
<g font-size="2.4" fill="#c90d0c">
<text x="35.4" y="29.6">1</text>
<text x="66.2" y="29.6">2</text>
<text x="97.1" y="29.6">3</text>
<text x="127.9" y="29.6">4</text>
<text x="158.8" y="29.6">5</text>
<text x="189.6" y="29.6">6</text>
<text x="220.4" y="29.6">7</text>
<text x="251.3" y="29.6">8</text>
<text x="18.6" y="47.3">A</text>
<text x="267.8" y="47.3">A</text>
<text x="18.6" y="80.1">B</text>
<text x="267.8" y="80.1">B</text>
<text x="18.5" y="112.9">C</text>
<text x="267.7" y="112.9">C</text>
<text x="18.5" y="145.8">D</text>
<text x="267.7" y="145.8">D</text>
<text x="18.6" y="178.6">E</text>
<text x="267.8" y="178.6">E</text>
<text x="35.4" y="196.3">1</text>
<text x="66.2" y="196.3">2</text>
<text x="97.1" y="196.3">3</text>
<text x="127.9" y="196.3">4</text>
<text x="158.8" y="196.3">5</text>
<text x="189.6" y="196.3">6</text>
<text x="220.4" y="196.3">7</text>
<text x="251.3" y="196.3">8</text>
</g>
<g font-size="2.3" fill="#c90d0c">
<text x="241.8" y="186.8">revb</text>
<text x="241.6" y="193.5">Sheet:</text>
<text x="250.4" y="193.4">2/2</text>
</g>
<text font-size="2.1" fill="#c90d0c" x="241.8" y="190.1">2/25/2025 2:18 AM</text>
<g font-size="1.9" fill="#808080">
<text x="145.2" y="49.1">IC4</text>
<text x="140.8" y="66.4">TPS63001</text>
<text x="145.2" y="83.8">IC5</text>
<text x="65.6" y="85.9">IC2</text>
<text x="64.9" y="97.8">MCP73832</text>
<text x="140.8" y="101.1">TPS63002</text>
<text x="154.9" y="139.7">IC1B</text>
<text x="153.5" y="160.4">STM32F401RE</text>
</g>
<g font-size="1.6" fill="#808080">
<text x="141.9" y="41.6">L1</text>
<text x="47.2" y="45.4">VBAT_CONN/1.4B</text>
<text x="67" y="47.1">VLION</text>
<text x="141.9" y="43.2">LQH3NPN2R2MJRL</text>
<text x="37.4" y="51.4">BAT</text>
<text x="49.5" y="49.8">Vgs(max) = +/-12</text>
<text x="78.4" y="51.1">PWR_SW</text>
<text x="103.3" y="52">PWR_IN</text>
<text x="202.5" y="49.3">+3V3</text>
<text x="48.5" y="56.7">SI7615</text>
<text x="51.5" y="55.1">Q1</text>
<text x="63.3" y="59.1">100n</text>
<text x="63.3" y="56">C200</text>
<text x="114.5" y="57.7">C205</text>
<text x="121.1" y="57.7">C206</text>
<text x="129.5" y="58.5">100</text>
<text x="129.5" y="57.1">R201</text>
<text x="161.7" y="54.8">3V3_BUCK</text>
<text x="167.3" y="57.7">C208</text>
<text x="173.9" y="57.7">C209</text>
<text x="180.5" y="57.7">C210</text>
<text x="187.1" y="57.7">C211</text>
<text x="205.4" y="58.5">4k7</text>
<text x="205.4" y="57.1">R202</text>
<text x="50.3" y="61.8">0</text>
<text x="50.3" y="60.4">J200</text>
<text x="55.2" y="61.8">4k7</text>
<text x="55.2" y="60.4">R200</text>
<text x="112.2" y="64.7">GND</text>
<text x="114.5" y="60.8">10u</text>
<text x="118.8" y="64.7">GND</text>
<text x="121.1" y="60.8">100n</text>
<text x="129.4" y="65.7">100n</text>
<text x="129.4" y="62.6">C207</text>
<text x="165" y="64.7">GND</text>
<text x="167.3" y="60.8">100n</text>
<text x="171.6" y="64.7">GND</text>
<text x="173.9" y="60.8">10u</text>
<text x="178.2" y="64.7">GND</text>
<text x="180.5" y="60.8">10u</text>
<text x="184.8" y="64.7">GND</text>
<text x="187.1" y="60.8">10u</text>
<text x="192.2" y="61">3V3_EN</text>
<text x="206.6" y="62">3V3</text>
<text x="42.9" y="66.3">GND</text>
<text x="52.8" y="67.9">GND</text>
<text x="61" y="66.3">GND</text>
<text x="73.2" y="70.7">100n</text>
<text x="73.2" y="67.6">C203</text>
<text x="79.8" y="70.7">1u</text>
<text x="79.8" y="67.6">C204</text>
<text x="86.4" y="70.7">100n</text>
<text x="86.4" y="67.6">C230</text>
<text x="127" y="69.6">GND</text>
<text x="135.3" y="69.6">GND</text>
<text x="158.4" y="67.9">GND</text>
<text x="203" y="69.6">GND</text>
<text x="42.8" y="73.5">USB_VIN/1.3B</text>
<text x="71" y="74.6">GND</text>
<text x="77.5" y="74.6">GND</text>
<text x="84.2" y="74.6">GND</text>
<text x="141.9" y="77.9">LQH3NPN2R2MJRL</text>
<text x="141.9" y="76.2">L2</text>
<text x="50.1" y="83.9">1u</text>
<text x="50.1" y="80.8">C201</text>
<text x="55.1" y="83.9">100n</text>
<text x="55.1" y="80.8">C202</text>
<text x="203.4" y="83.9">+5V</text>
<text x="47.8" y="87.8">GND</text>
<text x="52.8" y="87.8">GND</text>
<text x="81.8" y="88.4">VBAT_CONN/1.4B</text>
<text x="171.6" y="89.4">5V_BUCK</text>
<text x="31.3" y="94.4">Ichg(mA) = 1000/R(kOhm)</text>
<text x="53.6" y="94.9">4k7</text>
<text x="53.6" y="93.4">R205</text>
<text x="91.7" y="95">USB_VIN/1.3B</text>
<text x="114.5" y="95.5">10u</text>
<text x="114.5" y="92.3">C212</text>
<text x="121.1" y="95.5">100n</text>
<text x="121.1" y="92.3">C213</text>
<text x="131.2" y="93.2">100</text>
<text x="131.2" y="91.7">R203</text>
<text x="167.3" y="95.5">100n</text>
<text x="167.3" y="92.3">C215</text>
<text x="173.9" y="95.5">10u</text>
<text x="173.9" y="92.3">C216</text>
<text x="180.5" y="95.5">10u</text>
<text x="180.5" y="92.3">C217</text>
<text x="187.1" y="95.5">10u</text>
<text x="187.1" y="92.3">C218</text>
<text x="192.2" y="95.6">5V_EN</text>
<text x="205.4" y="93.2">4k7</text>
<text x="205.4" y="91.7">R204</text>
<text x="75.9" y="101">Stat = Low if charging</text>
<text x="76.2" y="96.5">R206</text>
<text x="78.3" y="98.3">1k</text>
<text x="84.5" y="96.7">CHRGING</text>
<text x="112.2" y="99.3">GND</text>
<text x="118.8" y="99.3">GND</text>
<text x="131" y="100.4">100n</text>
<text x="131" y="97.2">C214</text>
<text x="165" y="99.3">GND</text>
<text x="171.6" y="99.3">GND</text>
<text x="178.2" y="99.3">GND</text>
<text x="184.8" y="99.3">GND</text>
<text x="206.6" y="96.7">5V</text>
<text x="51.1" y="102.6">GND</text>
<text x="57.7" y="102.6">GND</text>
<text x="128.7" y="104.3">GND</text>
<text x="135.3" y="104.3">GND</text>
<text x="158.4" y="102.6">GND</text>
<text x="203" y="104.3">GND</text>
<text x="184.4" y="135.1">+3V3</text>
<text x="68.8" y="140.1">+3V3</text>
<text x="73.8" y="140.1">+3V3</text>
<text x="81.3" y="140.1">+5V</text>
<text x="83.1" y="143.5">C219</text>
<text x="108.4" y="138.4">+3V3</text>
<text x="187.3" y="141.1">100</text>
<text x="187.3" y="139.6">FB200</text>
<text x="71.8" y="146">4k7</text>
<text x="71.8" y="144.6">R207</text>
<text x="76.7" y="146">4k7</text>
<text x="76.7" y="144.6">R208</text>
<text x="83.1" y="146.6">100n</text>
<text x="111.2" y="148.3">100n</text>
<text x="111.2" y="145.1">C231</text>
<text x="117.8" y="148.3">100n</text>
<text x="117.8" y="145.1">C220</text>
<text x="124.4" y="148.3">100n</text>
<text x="124.4" y="145.1">C222</text>
<text x="131" y="148.3">100n</text>
<text x="131" y="145.1">C224</text>
<text x="137.6" y="148.3">100n</text>
<text x="137.6" y="145.1">C226</text>
<text x="187.1" y="148.4">C229</text>
<text x="56.2" y="154.3">I2C_SDA/1.5B</text>
<text x="56.4" y="151">I2C_SCL/1.5B</text>
<text x="80.9" y="150.5">GND</text>
<text x="108.9" y="152.1">GND</text>
<text x="115.5" y="152.1">GND</text>
<text x="122.1" y="152.1">GND</text>
<text x="128.7" y="152.1">GND</text>
<text x="135.3" y="152.1">GND</text>
<text x="178.9" y="153.4">C228</text>
<text x="187.1" y="151.6">100n</text>
<text x="117.8" y="161.5">1u</text>
<text x="117.8" y="158.3">C221</text>
<text x="124.4" y="161.5">1u</text>
<text x="124.4" y="158.3">C223</text>
<text x="131" y="161.5">1u</text>
<text x="131" y="158.3">C225</text>
<text x="137.6" y="161.5">1u</text>
<text x="137.6" y="158.3">C227</text>
<text x="170" y="160.4">GND</text>
<text x="176.6" y="160.4">GND</text>
<text x="178.9" y="156.5">1u</text>
<text x="184.8" y="160.4">GND</text>
<text x="115.5" y="165.3">GND</text>
<text x="122.1" y="165.3">GND</text>
<text x="128.7" y="165.3">GND</text>
<text x="135.3" y="165.3">GND</text>
<text x="145.2" y="162">GND</text>
</g>
<g font-size="1.4" fill="#808080">
<text x="39.5" y="52.9">1</text>
<text x="80.2" y="52.9">1</text>
<text x="139.3" y="51.2">4</text>
<text x="141.8" y="51.9">L1</text>
<text x="153.7" y="51.9">L2</text>
<text x="157" y="51.2">2</text>
<text x="39.5" y="54.5">2</text>
<text x="80.2" y="54.5">2</text>
<text x="80.2" y="56.2">3</text>
<text x="139.3" y="57.8">6</text>
<text x="139.3" y="59.5">7</text>
<text x="139.3" y="54.5">5</text>
<text x="139.3" y="56.2">8</text>
<text x="141.8" y="58.5">EN</text>
<text x="141.8" y="55.2">VIN</text>
<text x="141.8" y="56.9">VINA</text>
<text x="151.3" y="55.2">VOUT</text>
<text x="153.5" y="56.9">FB</text>
<text x="157" y="56.2">10</text>
<text x="157" y="54.5">1</text>
<text x="194.5" y="56.6" transform="rotate(-90 194.5 56.6)">2</text>
<text x="196.1" y="56.6" transform="rotate(-90 196.1 56.6)">1</text>
<text x="139.3" y="62.8">9</text>
<text x="141.8" y="60.2">PS/SYNC</text>
<text x="141.8" y="63.5">GND</text>
<text x="146.3" y="61.8">POWER_PAD</text>
<text x="151.2" y="63.5">PGND</text>
<text x="157" y="61.1">11</text>
<text x="157" y="62.8">3</text>
<text x="61.7" y="87.5">4</text>
<text x="64.2" y="88.3">VDD</text>
<text x="69.1" y="88.3">VBAT</text>
<text x="74.5" y="87.5">3</text>
<text x="139.3" y="89.2">5</text>
<text x="139.3" y="85.9">4</text>
<text x="141.8" y="89.9">VIN</text>
<text x="141.8" y="86.6">L1</text>
<text x="151.3" y="89.9">VOUT</text>
<text x="153.7" y="86.6">L2</text>
<text x="157" y="85.9">2</text>
<text x="157" y="89.2">1</text>
<text x="61.7" y="90.8">5</text>
<text x="61.7" y="94.1">2</text>
<text x="64.2" y="91.6">PROG</text>
<text x="64.2" y="94.9">VSS</text>
<text x="69.3" y="94.8">STAT</text>
<text x="74.5" y="94.1">1</text>
<text x="139.3" y="92.5">6</text>
<text x="139.3" y="94.1">7</text>
<text x="139.3" y="90.8">8</text>
<text x="141.8" y="93.2">EN</text>
<text x="141.8" y="94.9">PS/SYNC</text>
<text x="141.8" y="91.6">VINA</text>
<text x="153.5" y="91.6">FB</text>
<text x="157" y="90.8">10</text>
<text x="157" y="95.8">11</text>
<text x="194.5" y="91.2" transform="rotate(-90 194.5 91.2)">2</text>
<text x="196.1" y="91.2" transform="rotate(-90 196.1 91.2)">1</text>
<text x="139.3" y="97.4">9</text>
<text x="141.8" y="98.2">GND</text>
<text x="146.3" y="96.5">POWER_PAD</text>
<text x="151.2" y="98.1">PGND</text>
<text x="157" y="97.4">3</text>
<text x="148.4" y="143.6">64</text>
<text x="149.2" y="142">1</text>
<text x="151.7" y="142.7">VBAT</text>
<text x="93.9" y="149.3">1</text>
<text x="148.4" y="148.6">19</text>
<text x="148.4" y="146.9">32</text>
<text x="148.4" y="145.3">48</text>
<text x="151.7" y="149.3">VDD</text>
<text x="151.7" y="147.7">VDD</text>
<text x="151.7" y="146">VDD</text>
<text x="151.7" y="144.4">VDD</text>
<text x="158" y="147.7">VDDA/VREF+</text>
<text x="168.5" y="146.9">13</text>
<text x="93.9" y="151">2</text>
<text x="93.9" y="152.6">3</text>
<text x="93.9" y="154.3">4</text>
<text x="93.9" y="155.9">5</text>
<text x="148.4" y="151.9">18</text>
<text x="148.4" y="153.5">31</text>
<text x="148.4" y="155.2">47</text>
<text x="151.7" y="152.6">VSS</text>
<text x="151.7" y="154.3">VSS</text>
<text x="151.7" y="155.9">VSS</text>
<text x="158.5" y="154.3">VSSA/VREF-</text>
<text x="162.2" y="151">VCAP1</text>
<text x="168.5" y="153.5">12</text>
<text x="168.5" y="150.2">30</text>
<text x="148.4" y="156.8">63</text>
<text x="151.7" y="157.6">VSS</text>
</g>
<g font-size="1.1" fill="#c90d0c">
<text x="54.1" y="52.8" transform="rotate(-90 54.1 52.8)">S</text>
<text x="58.9" y="52.8" transform="rotate(-90 58.9 52.8)">D</text>
<text x="55.9" y="56.3" transform="rotate(-90 55.9 56.3)">G</text>
</g>
<g font-size="1.1" fill="#808080">
<text x="90.7" y="146.7">I2C</text>
<text x="90.7" y="158.2">JST-PH_5-PIN_HEADER</text>
</g>
</svg>
